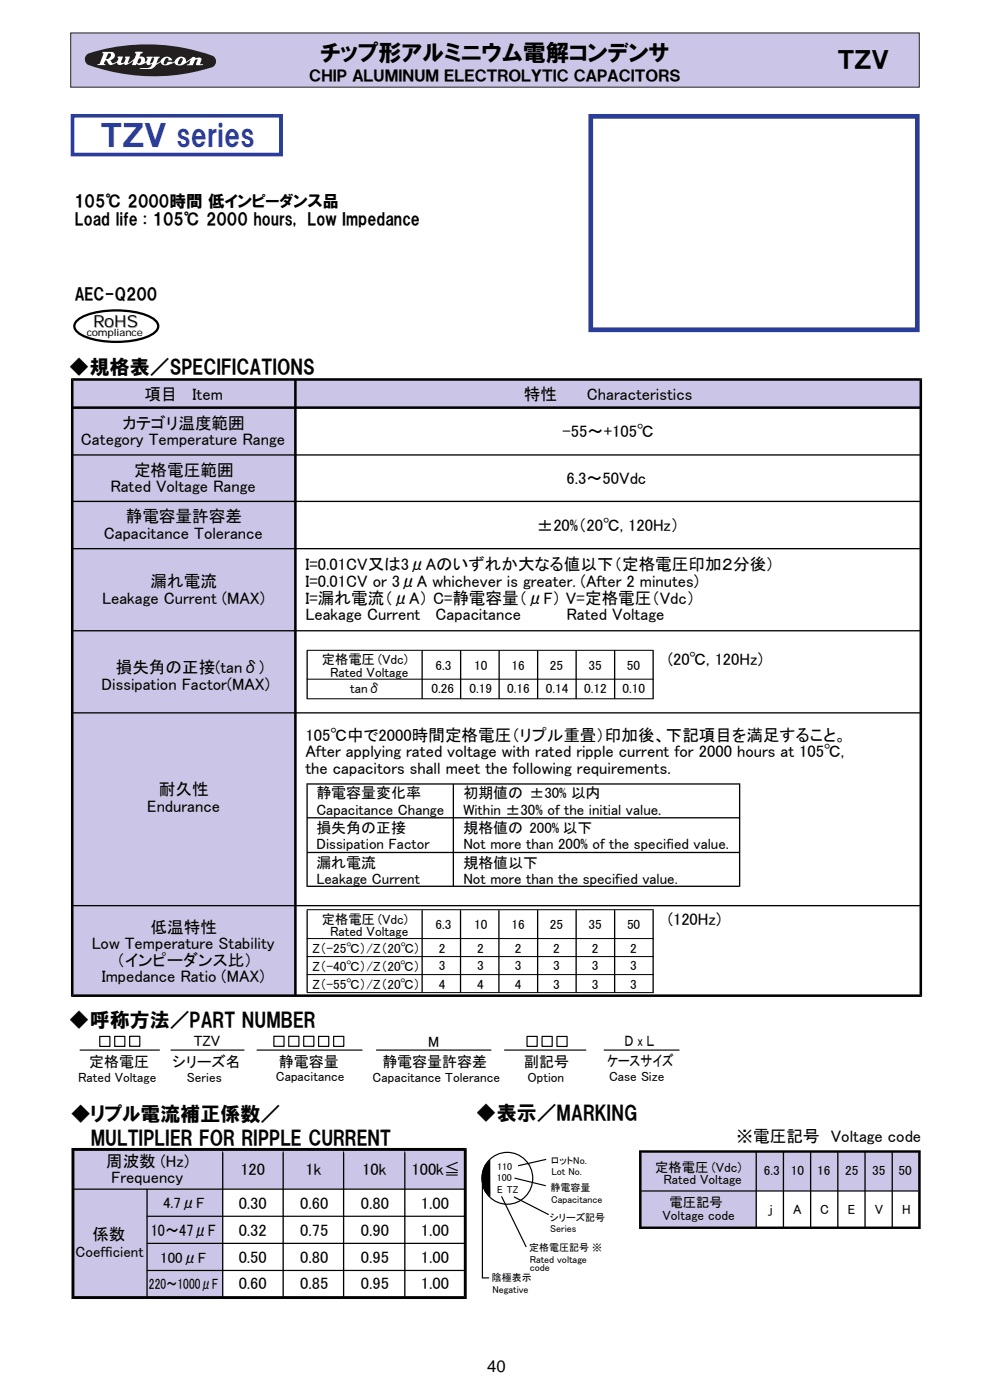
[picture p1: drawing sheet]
<svg xmlns="http://www.w3.org/2000/svg" width="210mm" height="297mm" viewBox="0 0 210 297" stroke-linecap="round" stroke-linejoin="round" font-family="sans-serif">
<path d="M125.3 24.7h69.3v45.3h-69.3z" fill="none" stroke="#293d9b" stroke-width="1" stroke-linecap="butt"/>
<g fill="#000">
<path d="M65 166.2l.3 .2v21.6l-.3 .2z" fill-rule="evenodd"/>
<path d="M96 166.4h.3v21.6l-.1 .1-.2-.1z" fill-rule="evenodd"/>
<path d="M156.8 166.4l.2-.2v22l-.2-.2z" fill-rule="evenodd"/>
<path d="M65 166.2h92l-.2 .3h-91.6z" fill-rule="evenodd"/>
<path d="M65.2 173.4h91.6l.1 .1-.1 .1h-91.6l-.1-.1z" fill-rule="evenodd"/>
<path d="M65.2 180.7h91.6l.1 .1-.1 .2h-91.6l-.1-.2z" fill-rule="evenodd"/>
<path d="M65.2 187.9h91.6l.1 .1-.1 .2h-91.6l-.1-.2z" fill-rule="evenodd"/>
</g>
<g fill="#cbc5e8">
<path d="M15.3 80.5h180v6h-180z" fill-rule="evenodd"/>
<path d="M15.3 86.5h47.4v124.6h-47.4z" fill-rule="evenodd"/>
</g>
<g fill="#000">
<path d="M15.1 80.2l.5 .5v130.3l-.5 .5z" fill-rule="evenodd"/>
<path d="M62.4 80.7l.3-.2 .2 .2v130.3l-.2 .2-.3-.2z" fill-rule="evenodd"/>
<path d="M15.1 80.2h180.5l-.5 .6h-179.5z" fill-rule="evenodd"/>
<path d="M15.3 86.5l.3-.3h179.5l.2 .3-.2 .2h-179.5z" fill-rule="evenodd"/>
<path d="M15.3 96.5l.3-.1h179.5l.2 .1-.2 .2h-179.5z" fill-rule="evenodd"/>
<path d="M195.1 80.7l.5-.5v131.3l-.5-.5z" fill-rule="evenodd"/>
<path d="M15.3 106.4l.3-.2h179.5l.2 .2-.2 .1h-179.5z" fill-rule="evenodd"/>
<path d="M15.3 116.4l.3-.1h179.5l.2 .1-.2 .1h-179.5z" fill-rule="evenodd"/>
<path d="M15.3 133.8l.3-.1h179.5l.2 .1-.2 .2h-179.5z" fill-rule="evenodd"/>
<path d="M15.3 151.2l.3-.1h179.5l.2 .1-.2 .2h-179.5z" fill-rule="evenodd"/>
<path d="M15.3 192.1l.3-.1h179.5l.2 .1-.2 .2h-179.5z" fill-rule="evenodd"/>
<path d="M15.6 211h179.5l.5 .5h-180.5z" fill-rule="evenodd"/>
</g>
<path d="M15.4 24.6h44.2v8.2h-44.2z" fill="none" stroke="#293d9b" stroke-width=".77" stroke-linecap="butt"/>
<g fill="none" stroke="#000" stroke-width=".25">
<path d="M21.2 219.9h2.1v2.1h-2.1zM24.3 219.9h2.2v2.1h-2.2zM27.5 219.8h2.2v2.2h-2.2zM58.1 219.8h2.1v2.2h-2.1zM61.3 219.8h2.1v2.2h-2.1zM64.4 219.8h2.2v2.2h-2.2zM67.6 219.9h2.1v2.1h-2.1zM70.8 219.9h2.1v2.1h-2.1zM111.8 219.9h2.1v2.1h-2.1zM115 219.9h2.1v2.1h-2.1zM118.1 219.9h2.2v2.1h-2.2zM16.9 222.8h17"/>
<path d="M36.2 222.8h15.6M54.4 222.8h22.5M79.8 222.8h24.4M106.9 222.8h17.4M128.1 222.8h16M102.3 251.2v19.9h1.4M106.4 253.8l5.2 10.7M107.6 244.5a5.5 5.5 0 0 0-5.5 5.4 5.5 5.5 0 0 0 5.4 5.5 5.5 5.5 0 0 0 5.5-5.5 5.4 5.4 0 0 0-5.4-5.4M109 253.9l7.4 3.8M115.9 246l-6 1.3"/>
</g>
<path d="M103.2 246.8l.6-.3 .1 6.9a2.22 2.22 0 0 1-1.5-2.2 5.8 5.8 0 0 1 .8-4.4z" fill="#000" stroke="#000" stroke-width=".22"/>
<path d="M103.8 246.1v7.8" fill="none" stroke="#000" stroke-width=".39"/>
<path d="M109.1 249.9l6.7 1.6" fill="none" stroke="#000" stroke-width=".24"/>
<g fill="#cbc5e8">
<path d="M15.5 243.9h83.2v8.3h-83.2z" fill-rule="evenodd"/>
<path d="M15.5 252.2h31.7v23h-31.7z" fill-rule="evenodd"/>
</g>
<g fill="#000">
<path d="M15.2 243.5l.6 .2v31.4l-.6 .5z" fill-rule="evenodd"/>
<path d="M47.2 244.1l.2 .5v30.3l-.2 .5-.1-.5v-30.3z" fill-rule="evenodd"/>
<path d="M60.1 244.1l.1 .5v30.3l-.1 .5-.2-.5v-30.3z" fill-rule="evenodd"/>
<path d="M72.9 244.1l.1 .5v30.3l-.1 .5-.2-.5v-30.3z" fill-rule="evenodd"/>
<path d="M85.9 244.1l.1 .5v30.3l-.1 .5-.2-.5v-30.3z" fill-rule="evenodd"/>
<path d="M15.2 243.5h83.8l-.6 .7h-82.6z" fill-rule="evenodd"/>
<path d="M15.5 252.3l.3-.2h82.6l.3 .2-.3 .1h-82.6z" fill-rule="evenodd"/>
<path d="M98.4 243.8h.3l.3-.3v32.1l-.3-.2-.3-.4z" fill-rule="evenodd"/>
<path d="M15.2 275.6l.6-.6h82.6l.6 .6z" fill-rule="evenodd"/>
</g>
<g fill="#cbc5e8">
<path d="M135.8 244.4h59.3v8.2h-59.3z" fill-rule="evenodd"/>
<path d="M135.8 252.6h24.6v7.9h-24.6z" fill-rule="evenodd"/>
</g>
<g fill="#000">
<path d="M135.6 244l.5 .2v16.5h-.3h-.2z" fill-rule="evenodd"/>
<path d="M160.4 244.1l.2 .3v16.1l-.2 .2-.1-.2v-16.1z" fill-rule="evenodd"/>
<path d="M189.3 244.1l.1 .3v16.1l-.1 .2-.2-.2v-16.1z" fill-rule="evenodd"/>
<path d="M135.6 244h59.7l-.6 .5h-58.6z" fill-rule="evenodd"/>
<path d="M135.9 252.7l.2-.2h58.6l.3 .2-.3 .1h-58.6z" fill-rule="evenodd"/>
<path d="M194.8 244.3l.5-.3v16.7l-.5-.1z" fill-rule="evenodd"/>
<path d="M135.9 260.2h58.8l.6 .5h-59.7z" fill-rule="evenodd"/>
</g>
<path d="M16.2 68.1a9.7 9.7 0 0 1 5.7-2.1 19.1 19.1 0 0 1 10 1.2 2.22 2.22 0 0 1 1.6 2.5 6.5 6.5 0 0 1-4.7 2.5 20.1 20.1 0 0 1-11.3-1 2.22 2.22 0 0 1-1.6-2.5z" fill="none" stroke="#000" stroke-width=".48"/>
<path d="M15 7h180v11.5h-180z" fill="#cbc5e8" stroke="#231f20" stroke-width=".21"/>
<path d="M18.5 11.5a40.4 40.4 0 0 1 26.7 .4 1.34 1.34 0 0 1 .6 1.2 1.34 1.34 0 0 1-.8 1.2 40.9 40.9 0 0 1-26.3-.5 1.36 1.36 0 0 1-.2-2.3z" fill="#231f20"/>
<path d="M38.2 12.4h.5a.92 .92 0 0 1-.9 1.2v-.6zM29.4 12.4h.2a.51 .51 0 0 1 .3 .7 .51 .51 0 0 1-.8 .2zM22.9 11.4l.5-.1a.8 .8 0 0 1-.1 .9 .8 .8 0 0 1-.8 .3zM21.8 11l-.1 .3 .3 .1-.8 2.1-.5 .1v.2h1.6v-.2h-.3l.2-.5 .1-.2h.4a.91 .91 0 0 0 .6 .8 .91 .91 0 0 0 .9-.1l.6-.4 .1 .3a.91 .91 0 0 0 1.4 0l.3 .3 1.7-.9-.3 .9h.8l.2-.3 .2 .2a2.28 2.28 0 0 0 1.8-.4 .56 .56 0 0 0 .4 .5 .56 .56 0 0 0 .6-.1l.2-.2a1.2 1.2 0 0 1-1.6 1h-1a6.1 6.1 0 0 0 3-.1l.5-.6 1-.6a1.1 1.1 0 0 0 1.7 .6l1.2-.6a1.49 1.49 0 0 0 2.5 .1l1-.5a1 1 0 0 1-.8 .9l-.1 .1h1.3l.4-1 .5-.2 .1 .1-.3 1.1h1.4l.1-.2h-.6l.2-1a.6 .6 0 0 0-.9-.3h-.3l-.3-.2h-.3l-1.5 1a1.07 1.07 0 0 0-.7-1.1 1.07 1.07 0 0 0-1.2 .4l-.5 .7-.6 .2 .1-.2h-.9a.6 .6 0 0 1-.9 .4 .91 .91 0 0 1 1-1.1v.4h.8a1.32 1.32 0 0 0-1.3-.8 1.32 1.32 0 0 0-1.2 1l-.8 .5 .3-1 .4-.5h-1.3l-.1 .1a.93 .93 0 0 1-.7 1.3l.6-1.4h-1.3l-.1 .3 .3 .2-.2 .4-.4 .3a.85 .85 0 0 0-.2-1 .85 .85 0 0 0-.9-.2v-.2a.45 .45 0 0 1 .6-.5l.1-.3h-1.6l-.1 .3 .3 .1a1.98 1.98 0 0 1-1.1 1.6l-.7 .3 .5-1.3h-1l-.1 .1a.84 .84 0 0 1-.8 1.2v-.2l.4-1.1h-1.1l-.1 .1a.73 .73 0 0 1-.5 1.2l-.2 .1a.66 .66 0 0 1-.8-.6 .92 .92 0 0 0 .9-.7 .92 .92 0 0 0-.5-1.1z" fill="#fff"/>
<g fill="#000">
<path d="M65.2 137.9l.1 .2v10.1l-.1 .1-.2-.1v-10.1z" fill-rule="evenodd"/>
<path d="M89.5 137.9l.2 .2v10.1l-.2 .1-.1-.1v-10.1z" fill-rule="evenodd"/>
<path d="M97.7 137.9l.1 .2v10.1l-.1 .1-.1-.1v-10.1z" fill-rule="evenodd"/>
<path d="M105.9 137.9l.1 .2v10.1l-.1 .1-.2-.1v-10.1z" fill-rule="evenodd"/>
<path d="M114 137.9l.2 .2v10.1l-.2 .1-.1-.1v-10.1z" fill-rule="evenodd"/>
<path d="M122.2 137.9l.1 .2v10.1l-.1 .1-.1-.1v-10.1z" fill-rule="evenodd"/>
<path d="M130.4 137.9l.1 .2v10.1l-.1 .1-.2-.1v-10.1z" fill-rule="evenodd"/>
<path d="M138.5 137.9l.2 .2v10.1l-.2 .1-.1-.1v-10.1z" fill-rule="evenodd"/>
<path d="M65.2 192.9l.1 .3v17.2l-.1 .3-.2-.3v-17.2z" fill-rule="evenodd"/>
<path d="M89.5 192.9l.2 .3v17.2l-.2 .3-.1-.3v-17.2z" fill-rule="evenodd"/>
<path d="M97.7 192.9l.1 .3v17.2l-.1 .3-.2-.3v-17.2z" fill-rule="evenodd"/>
<path d="M105.8 192.9l.2 .3v17.2l-.2 .3-.1-.3v-17.2z" fill-rule="evenodd"/>
<path d="M114 192.9l.2 .3v17.2l-.2 .3-.1-.3v-17.2z" fill-rule="evenodd"/>
<path d="M122.2 192.9l.1 .3v17.2l-.1 .3-.1-.3v-17.2z" fill-rule="evenodd"/>
<path d="M130.4 192.9l.1 .3v17.2l-.1 .3-.2-.3v-17.2z" fill-rule="evenodd"/>
<path d="M138.5 192.9l.2 .3v17.2l-.2 .3-.1-.3v-17.2z" fill-rule="evenodd"/>
<path d="M31.1 252.2h.2v22.8l-.1 .4-.1-.4z" fill-rule="evenodd"/>
<path d="M31 258l.3-.1h67.1l.3 .1-.3 .2h-67.1z" fill-rule="evenodd"/>
<path d="M166.2 244.1l.1 .3v16.1l-.1 .2-.2-.2v-16.1z" fill-rule="evenodd"/>
<path d="M172 244.1l.1 .3v16.1l-.1 .2-.2-.2v-16.1z" fill-rule="evenodd"/>
<path d="M177.7 244.1l.2 .3v16.1l-.2 .2-.1-.2v-16.1z" fill-rule="evenodd"/>
<path d="M183.5 244.1l.1 .3v16.1l-.1 .2-.1-.2v-16.1z" fill-rule="evenodd"/>
<path d="M31 269.5l.3-.1h67.1l.3 .1-.3 .2h-67.1z" fill-rule="evenodd"/>
<path d="M31 263.8l.3-.2h67.1l.3 .2-.3 .1h-67.1z" fill-rule="evenodd"/>
</g>
<path d="M65.1 138h73.5M65.1 144.1h73.5M65.1 148.2h73.5M65.1 199.1h73.6M65.1 193h73.6M65.1 202.9h73.6M65.1 206.8h73.6M65.1 210.6h73.6" fill="none" stroke="#000" stroke-width=".22"/>
<text font-size="6.3" fill="#293d9b" x="21.4" y="31">ＴＺＶ series</text>
<g font-size="4.9">
<text x="68" y="13">チップ形アルミニウム電解コンデンサ</text>
<text x="177.7" y="14.4">ＴＺＶ</text>
</g>
<g font-size="4.2">
<text x="14.8" y="79.2">◆規格表／SPECIFICATIONS</text>
<text x="14.8" y="217.9">◆呼称方法／PART NUMBER</text>
<text x="15" y="237.7">◆リプル電流補正係数／</text>
<text x="101.1" y="237.6">◆表示／MARKING</text>
<text x="19.2" y="243">MULTIPLIER FOR RIPPLE CURRENT</text>
</g>
<g font-size="3.5">
<text x="15.7" y="43.8">105℃ 2000時間 低インピーダンス品</text>
<text x="15.9" y="47.8">Load life : 105℃ 2000 hours, Low Impedance</text>
<text x="15.9" y="63.6">AEC-Q200</text>
<text x="30.6" y="84.8">項目</text>
<text x="40.8" y="84.8">Item</text>
<text x="111.1" y="84.8">特性</text>
<text x="124.5" y="84.8">Characteristics</text>
<text x="17.2" y="94.5">Category Temperature Range</text>
<text x="26.1" y="90.9">カテゴリ温度範囲</text>
<text x="119.3" y="92.7">-55～+105℃</text>
<text x="28.4" y="100.9">定格電圧範囲</text>
<text x="23.4" y="104.4">Rated Voltage Range</text>
<text x="120.2" y="102.7">6.3～50Vdc</text>
<text x="26.7" y="110.8">静電容量許容差</text>
<text x="113.9" y="112.6">±20%（20℃, 120Hz）</text>
<text x="22" y="114.4">Capacitance Tolerance</text>
<text x="32" y="124.5">漏れ電流</text>
<text x="64.8" y="121">I=0.01CV又は3μAのいずれか大なる値以下（定格電圧印加２分後）</text>
<text x="64.8" y="124.5">I=0.01CV or 3μA whichever is greater. (After 2 minutes)</text>
<text x="21.7" y="128">Leakage Current (MAX)</text>
<text x="64.8" y="128">I=漏れ電流（μA） C=静電容量（μF） V=定格電圧（Vdc）</text>
<text x="64.8" y="131.6">Leakage Current</text>
<text x="92.4" y="131.6">Capacitance</text>
<text x="120.2" y="131.6">Rated Voltage</text>
<text x="24.6" y="142.8">損失角の正接(tanδ)</text>
<text x="141.7" y="141.1">(20℃, 120Hz)</text>
<text x="21.5" y="146.3">Dissipation Factor(MAX)</text>
<text x="64.8" y="157.2">105℃中で2000時間定格電圧（リプル重畳）印加後、下記項目を満足すること。</text>
<text x="64.8" y="160.7">After applying rated voltage with rated ripple current for 2000 hours at 105℃,</text>
<text x="64.8" y="164.2">the capacitors shall meet the following requirements.</text>
<text x="31.2" y="172.2">Endurance</text>
<text x="33.7" y="168.6">耐久性</text>
<text x="32" y="197.9">低温特性</text>
<text x="141.7" y="196.1">(120Hz)</text>
<text x="19.5" y="201.4">Low Temperature Stability</text>
<text x="21.6" y="208.4">Impedance Ratio (MAX)</text>
<text x="24.7" y="204.9">（インピーダンス比）</text>
<text x="156.2" y="242.2">※電圧記号　Voltage code</text>
<text x="22.5" y="247.5">周波数 (Hz)</text>
<text x="23.6" y="251.1">Frequency</text>
<text x="51" y="249.3">120</text>
<text x="64.8" y="249.3">1k</text>
<text x="76.8" y="249.3">10k</text>
<text x="87.3" y="249.3">100k≦</text>
<text x="50.6" y="256.4">0.30</text>
<text x="63.7" y="256.4">0.60</text>
<text x="76.6" y="256.4">0.80</text>
<text x="89.3" y="256.4">1.00</text>
<text x="19.6" y="263">係数</text>
<text x="32" y="262.2">10～47μF</text>
<text x="50.6" y="262.2">0.32</text>
<text x="63.7" y="262.2">0.75</text>
<text x="76.6" y="262.2">0.90</text>
<text x="89.3" y="262.2">1.00</text>
<text x="50.6" y="267.9">0.50</text>
<text x="63.7" y="267.9">0.80</text>
<text x="76.6" y="267.9">0.95</text>
<text x="89.3" y="267.9">1.00</text>
<text x="50.6" y="273.5">0.60</text>
<text x="63.7" y="273.5">0.85</text>
<text x="76.6" y="273.5">0.95</text>
<text x="89.3" y="273.5">1.00</text>
<text x="103.3" y="291">40</text>
</g>
<text font-size="3.5" fill="#999" x="19.8" y="69.5">RoHS</text>
<g font-size="3.2">
<text x="65.6" y="17.1">ＣＨＩＰ ＡＬＵＭＩＮＵＭ ＥＬＥＣＴＲＯＬＹＴＩＣ ＣＡＰＡＣＩＴＯＲＳ</text>
<text x="67.1" y="169.4">静電容量変化率</text>
<text x="67.1" y="172.9">Capacitance Change</text>
<text x="98.3" y="169.4">初期値の ±30% 以内</text>
<text x="98.3" y="172.9">Within ±30% of the initial value.</text>
<text x="67.1" y="176.7">損失角の正接</text>
<text x="98.3" y="176.7">規格値の 200% 以下</text>
<text x="67.1" y="180.2">Dissipation Factor</text>
<text x="67.1" y="184.1">漏れ電流</text>
<text x="98.3" y="180.2">Not more than 200% of the specified value.</text>
<text x="98.3" y="184.1">規格値以下</text>
<text x="67.1" y="187.6">Leakage Current</text>
<text x="98.3" y="187.6">Not more than the specified value.</text>
<text x="41.1" y="221.9">TZV</text>
<text x="132.5" y="221.9">Ｄ x Ｌ</text>
<text x="18.9" y="226.4">定格電圧</text>
<text x="36.6" y="226.3">シリーズ名</text>
<text x="59.2" y="226.4">静電容量</text>
<text x="81.1" y="226.3">静電容量許容差</text>
<text x="90.8" y="222.1">M</text>
<text x="111.2" y="226.3">副記号</text>
<text x="128.8" y="226.2">ケースサイズ</text>
<text x="34.6" y="256.3">4.7μF</text>
<text x="16" y="266.6">Coefficient</text>
<text x="34" y="267.9">100μF</text>
<text x="31.6" y="273.5">220～1000μF</text>
</g>
<g font-size="2.8">
<text x="68.2" y="140.9">定格電圧 (Vdc)</text>
<text x="70" y="143.6">Rated Voltage</text>
<text x="92.4" y="142.2">6.3</text>
<text x="100.6" y="142.2">10</text>
<text x="108.5" y="142.2">16</text>
<text x="116.7" y="142.2">25</text>
<text x="124.9" y="142.2">35</text>
<text x="133" y="142.2">50</text>
<text x="74.3" y="147.1">tanδ</text>
<text x="91.5" y="147.1">0.26</text>
<text x="99.6" y="147.1">0.19</text>
<text x="107.6" y="147.1">0.16</text>
<text x="115.8" y="147.1">0.14</text>
<text x="123.9" y="147.1">0.12</text>
<text x="132" y="147.1">0.10</text>
<text x="68.2" y="196">定格電圧 (Vdc)</text>
<text x="92.4" y="197.1">6.3</text>
<text x="100.6" y="197.1">10</text>
<text x="108.5" y="197.1">16</text>
<text x="116.7" y="197.1">25</text>
<text x="124.9" y="197.1">35</text>
<text x="133" y="197.1">50</text>
<text x="66.3" y="202.1">Z（-25℃）/Z（20℃）</text>
<text x="70" y="198.6">Rated Voltage</text>
<text x="93.1" y="202.1">2</text>
<text x="101.2" y="202.1">2</text>
<text x="109.2" y="202.1">2</text>
<text x="117.3" y="202.1">2</text>
<text x="125.6" y="202.1">2</text>
<text x="133.7" y="202.1">2</text>
<text x="66.3" y="206">Z（-40℃）/Z（20℃）</text>
<text x="66.3" y="209.8">Z（-55℃）/Z（20℃）</text>
<text x="93.1" y="205.8">3</text>
<text x="93.1" y="209.8">4</text>
<text x="101.2" y="205.8">3</text>
<text x="101.2" y="209.8">4</text>
<text x="109.2" y="205.8">3</text>
<text x="109.2" y="209.7">4</text>
<text x="117.3" y="205.8">3</text>
<text x="117.3" y="209.7">3</text>
<text x="125.6" y="205.8">3</text>
<text x="125.6" y="209.7">3</text>
<text x="133.7" y="205.8">3</text>
<text x="133.7" y="209.7">3</text>
<text x="16.6" y="229.5">Rated Voltage</text>
<text x="39.7" y="229.4">Series</text>
<text x="58.5" y="229.4">Capacitance</text>
<text x="79" y="229.4">Capacitance Tolerance</text>
<text x="111.9" y="229.4">Option</text>
<text x="129.2" y="229.3">Case Size</text>
<text x="139" y="248.7">定格電圧 (Vdc)</text>
<text x="140.7" y="251.3">Rated Voltage</text>
<text x="162" y="249.4">6.3</text>
<text x="167.7" y="249.4">10</text>
<text x="173.3" y="249.4">16</text>
<text x="179.3" y="249.4">25</text>
<text x="185" y="249.4">35</text>
<text x="190.6" y="249.4">50</text>
<text x="142" y="256.1">電圧記号</text>
<text x="163.3" y="257.5">j</text>
<text x="168.2" y="257.5">A</text>
<text x="174" y="257.5">C</text>
<text x="179.8" y="257.5">E</text>
<text x="185.6" y="257.5">V</text>
<text x="191.3" y="257.5">H</text>
<text x="140.5" y="258.7">Voltage code</text>
</g>
<text font-size="2.1" fill="#999" x="18.4" y="71.4">compliance</text>
<g font-size="2.1">
<text x="105.4" y="250.6">100</text>
<text x="105.4" y="248.1">110</text>
<text x="116.9" y="246.8">ロットNo.</text>
<text x="117" y="249.3">Lot No.</text>
<text x="105.5" y="253.1">E TZ</text>
<text x="116.8" y="252.7">静電容量</text>
<text x="116.9" y="255.1">Capacitance</text>
<text x="116.6" y="258.9">シリーズ記号</text>
<text x="116.7" y="261.4">Series</text>
<text x="112.3" y="265.5">定格電圧記号 ※</text>
<text x="112.4" y="269.5">code</text>
<text x="112.4" y="267.9">Rated voltage</text>
<text x="104.3" y="271.9">陰極表示</text>
<text x="104.5" y="274.3">Negative</text>
</g>
</svg>
